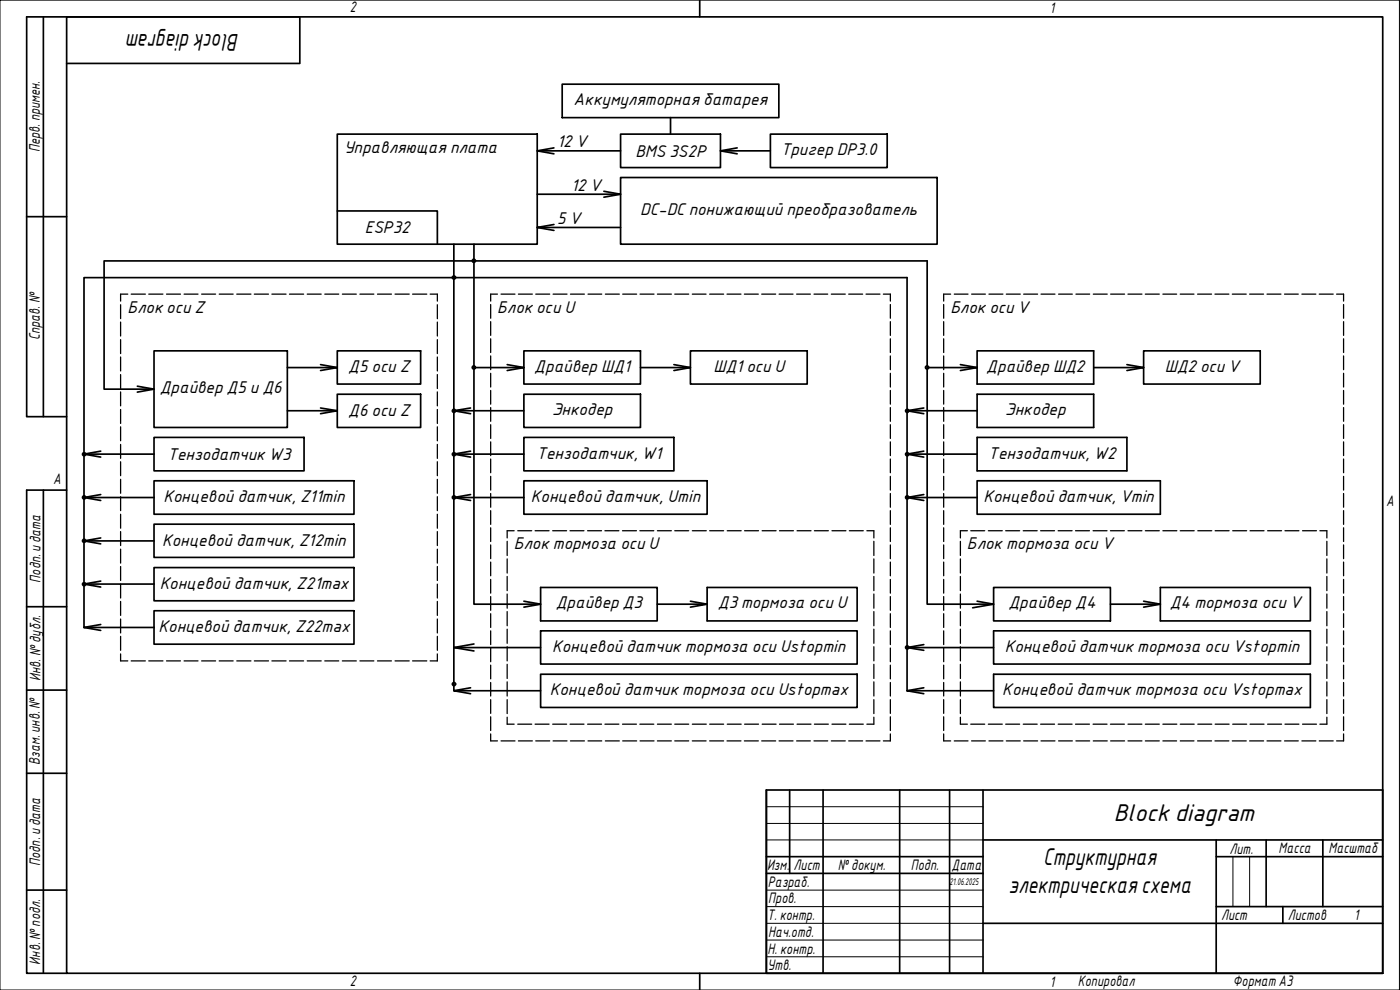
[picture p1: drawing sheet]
<svg xmlns="http://www.w3.org/2000/svg" width="420mm" height="297mm" viewBox="0 0 420 297" stroke-linecap="round" stroke-linejoin="round" font-family="sans-serif">
<path d="M20 5.1h395v286.9h-395zM210 0v5.1M210 292v5" fill="none" stroke="#000" stroke-width=".51"/>
<path d="M0 0h420v297h-420z" fill="none" stroke="#000" stroke-width=".3"/>
<g fill="none" stroke="#000" stroke-width=".51">
<path d="M230 237h185v55h-185zM237 237v25.1M247 237v55M270 237v55M285 237v55M295 237v55M230 257h65M295 252h120M365 257h50M365 252v40M380 252v20M397 252v20"/>
<path d="M230 262.1h65M295 277h120M365 272h50M385 272v5"/>
</g>
<path d="M230 242h65M230 247.1h65M230 252h65M370 257v15M375 257v15M230 267.1h65M230 272h65M230 277h65M230 282.1h65M230 287.1h65" fill="none" stroke="#000" stroke-width=".3"/>
<g fill="none" stroke="#000" stroke-width=".51">
<path d="M13 5.1v119.9M20 19h70v-13.9h-82v119.9h12M168.7 25.3h65v10h-65zM201.2 35.3v4.9M101.2 40.2h60v33.1h-60zM161.2 45.3h25M161.2 58.3h25M166.2 44.4l-5 .9 5 .9M181.2 57.4l5 .9-5 .9M186.2 40.2h30v10.1h-30zM186.2 53.3h95v20h-95zM216.2 45.3h15"/>
<path d="M221.2 44.4l-5 .9 5 .9M231.2 40.2h35.1v10.1h-35.1zM8 65h12M101.2 63.3h30.1v10M136.2 73.3v133.9h26M142.2 73.3v108h20M161.2 68.2h25M166.2 67.4l-5 .8 5 .9M41.2 115.9l5 .9-5 .9M46.2 116.8h-15v-38.5h247.1v103h19.9M46.2 105.3h40v23h-40zM86.2 110.3h15"/>
<path d="M96.2 109.4l5 .9-5 .9M101.2 118.3h25v10h-25zM101.2 105.3h25v9.9h-25zM142.2 110.3h15M152.2 109.4l5 .9-5 .9M157.2 118.3h35v10h-35zM157.2 105.3h35v9.9h-35zM192.2 110.3h15M202.2 109.4l5 .9-5 .9M207.2 105.3h35.1v9.9h-35.1zM278.3 110.3h14.9M288.2 109.4l5 .9-5 .9"/>
<path d="M293.2 105.3h35v9.9h-35zM293.2 118.3h35v10h-35zM328.2 110.3h15M338.2 109.4l5 .9-5 .9M343.2 105.3h35v9.9h-35zM25.2 136.3h21M30.2 135.4l-5 .9 5 .8M46.2 131.2h45v10.1h-45zM86.2 123.2h15M96.2 122.4l5 .8-5 .9M136.2 136.3h21M136.2 123.2h21"/>
<path d="M141.2 135.4l-5 .9 5 .8M141.2 122.4l-5 .8 5 .9M157.2 131.2h45v10.1h-45zM272.2 136.3h21M272.2 123.2h21M277.2 122.4l-5 .8 5 .9M277.2 135.4l-5 .9 5 .8M293.2 131.2h45v10.1h-45zM13 147.1v144.9M20 147.1h-12v144.9h12M25.2 149.3l5 .9M25.2 149.3h21"/>
<path d="M30.2 148.4l-5 .9M46.2 157.3h60v9.9h-60zM46.2 144.3h60v10h-60zM136.2 149.3h21M141.2 148.4l-5 .9 5 .9M157.2 144.3h55v10h-55zM272.2 149.3h21M277.2 148.4l-5 .9 5 .9M293.2 144.3h55v10h-55zM25.2 162.3l5 .9M25.2 175.2l5 .9M25.2 162.3h21"/>
<path d="M25.2 175.2h21M30.2 174.4l-5 .8M30.2 161.4l-5 .9M46.2 170.3h60v10h-60zM162.2 176.3h35v10h-35zM212.2 176.3h45v10h-45zM298.2 176.3h35v10h-35zM348.2 176.3h45.1v10h-45.1zM8 182h12M30.2 187.4l-5 .9 5 .9M46.2 188.3h-21v-105h247v123.9h26M46.2 183.2h60v10.1h-60z"/>
<path d="M136.2 194.3h26M136.2 194.3l6 1M142.2 193.2l-6 1.1M157.2 180.4l5 .9-5 .9M162.2 189.3h95v9.9h-95zM197.2 181.3h15l-5 .9M207.2 180.4l5 .9M272.2 194.3h26M277.2 193.4l-5 .9 5 .8M293.2 180.4l5 .9-6.3 1.1M298.2 189.3h95.1v9.9h-95.1zM333.2 181.3h15"/>
<path d="M343.2 180.4l5 .9-5 .9M8 207.1h12M141.2 206.4l-5 .8 5 .9M162.2 202.3h95v10h-95zM277.2 206.4l-5 .8 5 .9M298.2 202.3h95.1v10h-95.1zM8 232h12M8 267.1h12"/>
<circle cx="142.2" cy="78.2" r=".48"/>
<circle cx="136.2" cy="83.3" r=".48"/>
<circle cx="142.2" cy="110.3" r=".48"/>
<circle cx="278.2" cy="110.3" r=".48"/>
<circle cx="25.2" cy="136.3" r=".48"/>
<circle cx="136.2" cy="123.3" r=".48"/>
<circle cx="136.2" cy="136.3" r=".48"/>
<circle cx="272.3" cy="123.3" r=".48"/>
<circle cx="272.3" cy="136.3" r=".48"/>
<circle cx="25.2" cy="149.2" r=".48"/>
<circle cx="136.2" cy="149.2" r=".48"/>
<circle cx="272.3" cy="149.2" r=".48"/>
<circle cx="25.2" cy="175.3" r=".48"/>
<circle cx="25.2" cy="162.3" r=".48"/>
<circle cx="272.3" cy="194.3" r=".48"/>
<circle cx="136.2" cy="205.2" r=".48"/>
</g>
<g fill="none" stroke="#000" stroke-width=".38">
<path d="M36.2 91.4v4.2M36.2 96.6v4.2M38.4 88.3h-2.2v2M39.4 88.3h4.2M44.6 88.3h4.3M50 88.3h4.2M55.2 88.3h4.2M60.5 88.3h4.2M65.8 88.3h4.2M71.1 88.3h4.2M76.3 88.3h4.3M81.6 88.3h4.3"/>
<path d="M86.9 88.3h4.2M92.2 88.3h4.2M97.5 88.3h4.2M102.7 88.3h4.2M108 88.3h4.2M113.3 88.3h4.2M118.6 88.3h4.2M123.8 88.3h4.3M129.1 88.3h2.2v2M131.3 91.4v4.2M131.3 96.6v4.2M147.3 91.4v4.1"/>
<path d="M147.3 96.5v4.1M149.3 88.3h-2v2M150.4 88.3h4.2M155.6 88.3h4.2M160.8 88.3h4.2M166 88.3h4.2M171.2 88.3h4.2M176.5 88.3h4.1M181.7 88.3h4.2M186.9 88.3h4.2M192.1 88.3h4.2M197.3 88.3h4.2"/>
<path d="M202.5 88.3h4.2M207.8 88.3h4.1M213 88.3h4.2M218.2 88.3h4.2M223.4 88.3h4.2M228.6 88.3h4.2M233.8 88.3h4.2M239.1 88.3h4.1M244.3 88.3h4.1M249.5 88.3h4.2M254.7 88.3h4.2M259.9 88.3h4.2"/>
<path d="M265.1 88.3h2.1v2M267.2 91.4v4.1M267.2 96.5v4.1M283.2 91.4v4.1M283.2 96.5v4.1M285.3 88.3h-2.1v2M286.4 88.3h4.1M291.6 88.3h4.1M296.8 88.3h4.2M302 88.3h4.2M307.2 88.3h4.2M312.4 88.3h4.2"/>
<path d="M317.7 88.3h4.1M322.9 88.3h4.1M328.1 88.3h4.2M333.3 88.3h4.2M338.5 88.3h4.2M343.7 88.3h4.2M349 88.3h4.1M354.2 88.3h4.1M359.4 88.3h4.2M364.6 88.3h4.2M369.8 88.3h4.2M375 88.3h4.2"/>
<path d="M380.2 88.3h4.2M385.5 88.3h4.1M390.7 88.3h4.2M395.9 88.3h4.2M401.1 88.3h2.1v2M403.2 91.4v4.1M403.2 96.5v4.1M36.2 101.9v4.2M36.2 107.1v4.2M36.2 112.4v4.2M36.2 117.6v4.2M131.3 101.9v4.2"/>
<path d="M131.3 107.1v4.2M131.3 112.4v4.2M131.3 117.6v4.2M147.3 101.6v4.2M147.3 106.8v4.1M147.3 112v4.1M147.3 117.1v4.2M267.2 101.6v4.2M267.2 106.8v4.1M267.2 112v4.1M267.2 117.1v4.2M283.2 101.6v4.2"/>
<path d="M283.2 106.8v4.1M283.2 112v4.1M283.2 117.1v4.2M403.2 101.6v4.2M403.2 106.8v4.1M403.2 112v4.1M403.2 117.1v4.2M36.2 122.9v4.1M36.2 128.1v4.2M36.2 133.3v4.2M36.2 138.5v4.2M131.3 122.9v4.1"/>
<path d="M131.3 128.1v4.2M131.3 133.3v4.2M131.3 138.5v4.2M147.3 122.3v4.1M147.3 127.4v4.2M147.3 132.6v4.1M147.3 137.7v4.1M267.2 122.3v4.1M267.2 127.4v4.2M267.2 132.6v4.1M267.2 137.7v4.1M283.2 122.3v4.1"/>
<path d="M283.2 127.4v4.2M283.2 132.6v4.1M283.2 137.7v4.1M403.2 122.3v4.1M403.2 127.4v4.2M403.2 132.6v4.1M403.2 137.7v4.1M36.2 143.8v4.2M36.2 149v4.2M36.2 154.3v4.2M36.2 159.5v4.2M131.3 143.8v4.2"/>
<path d="M131.3 149v4.2M131.3 154.3v4.2M131.3 159.5v4.2M147.3 142.9v4.2M147.3 148.1v4.1M147.3 153.2v4.1M147.3 158.4v4.1M154.3 159.2h-2.1v2.2M155.4 159.2h4.2M160.6 159.2h4.2M165.9 159.2h4.2M171.1 159.2h4.2"/>
<path d="M176.3 159.2h4.2M181.5 159.2h4.2M186.8 159.2h4.2M192 159.2h4.2M197.3 159.2h4.2M202.5 159.2h4.2M207.8 159.2h4.2M213 159.2h4.2M218.2 159.2h4.2M223.5 159.2h4.1M228.7 159.2h4.2M233.9 159.2h4.2"/>
<path d="M239.2 159.2h4.2M244.4 159.2h4.2M249.7 159.2h4.2M254.9 159.2h4.2M260.2 159.2h2.1v2.2M267.2 142.9v4.2M267.2 148.1v4.1M267.2 153.2v4.1M267.2 158.4v4.1M283.2 142.9v4.2M283.2 148.1v4.1M283.2 153.2v4.1"/>
<path d="M283.2 158.4v4.1M290.3 159.2h-2.1v2.2M291.3 159.2h4.2M296.6 159.2h4.2M301.8 159.2h4.2M307.1 159.2h4.2M312.3 159.2h4.2M317.6 159.2h4.2M322.8 159.2h4.2M328 159.2h4.2M333.2 159.2h4.2M338.5 159.2h4.2"/>
<path d="M343.7 159.2h4.2M349 159.2h4.2M354.2 159.2h4.2M359.5 159.2h4.2M364.7 159.2h4.2M370 159.2h4.1M375.2 159.2h4.1M380.4 159.2h4.2M385.6 159.2h4.2M390.9 159.2h4.2M396.1 159.2h2.1v2.2M403.2 142.9v4.2"/>
<path d="M403.2 148.1v4.1M403.2 153.2v4.1M403.2 158.4v4.1M36.2 164.8v4.2M36.2 170v4.2M36.2 175.2v4.2M131.3 164.8v4.2M131.3 170v4.2M131.3 175.2v4.2M147.3 163.5v4.1M147.3 168.6v4.2M147.3 173.8v4.2"/>
<path d="M147.3 179v4.1M152.2 162.4v4.3M152.2 167.7v4.2M152.2 173v4.2M152.2 178.2v4.3M262.3 162.4v4.3M262.3 167.7v4.2M262.3 173v4.2M262.3 178.2v4.3M267.2 163.5v4.1M267.2 168.6v4.2M267.2 173.8v4.2"/>
<path d="M267.2 179v4.1M283.2 163.5v4.1M283.2 168.6v4.2M283.2 173.8v4.2M283.2 179v4.1M288.2 162.4v4.3M288.2 167.7v4.2M288.2 173v4.2M288.2 178.2v4.3M398.2 162.4v4.3M398.2 167.7v4.2M398.2 173v4.2"/>
<path d="M398.2 178.2v4.3M403.2 163.5v4.1M403.2 168.6v4.2M403.2 173.8v4.2M403.2 179v4.1M36.2 180.5v4.1M36.2 185.7v4.2M36.2 190.9v4.2M36.2 196.2v2.1h2.2M39.4 198.3h4.2M44.6 198.3h4.3M50 198.3h4.2"/>
<path d="M55.2 198.3h4.2M60.5 198.3h4.2M65.8 198.3h4.2M71.1 198.3h4.2M76.3 198.3h4.3M81.6 198.3h4.3M86.9 198.3h4.2M92.2 198.3h4.2M97.5 198.3h4.2M102.7 198.3h4.2M108 198.3h4.2M113.3 198.3h4.2"/>
<path d="M118.6 198.3h4.2M123.8 198.3h4.3M131.3 196.2v2.1h-2.2M131.3 180.5v4.1M131.3 185.7v4.2M131.3 190.9v4.2M147.3 184.1v4.2M147.3 189.3v4.1M147.3 194.4v4.2M147.3 199.6v4.1M152.2 183.5v4.3M152.2 188.8v4.2"/>
<path d="M152.2 194v4.3M152.2 199.3v4.3M262.3 183.5v4.3M262.3 188.8v4.2M262.3 194v4.3M262.3 199.3v4.3M267.2 184.1v4.2M267.2 189.3v4.1M267.2 194.4v4.2M267.2 199.6v4.1M283.2 184.1v4.2M283.2 189.3v4.1"/>
<path d="M283.2 194.4v4.2M283.2 199.6v4.1M288.2 183.5v4.3M288.2 188.8v4.2M288.2 194v4.3M288.2 199.3v4.3M398.2 183.5v4.3M398.2 188.8v4.2M398.2 194v4.3M398.2 199.3v4.3M403.2 184.1v4.2M403.2 189.3v4.1"/>
<path d="M403.2 194.4v4.2M403.2 199.6v4.1M147.3 204.8v4M147.3 209.9v4.1M147.3 215.1v4.1M152.2 215.2v2.1h2.1M152.2 204.6v4.2M152.2 209.9v4.2M155.4 217.3h4.2M160.6 217.3h4.2M165.9 217.3h4.2M171.1 217.3h4.2"/>
<path d="M176.3 217.3h4.2M181.5 217.3h4.2M186.8 217.3h4.2M192 217.3h4.2M197.3 217.3h4.2M202.5 217.3h4.2M207.8 217.3h4.2M213 217.3h4.2M218.2 217.3h4.2M223.5 217.3h4.1M228.7 217.3h4.2M233.9 217.3h4.2"/>
<path d="M239.2 217.3h4.2M244.4 217.3h4.2M249.7 217.3h4.2M254.9 217.3h4.2M262.3 215.2v2.1h-2.1M262.3 204.6v4.2M262.3 209.9v4.2M267.2 204.8v4M267.2 209.9v4.1M267.2 215.1v4.1M283.2 204.8v4M283.2 209.9v4.1"/>
<path d="M283.2 215.1v4.1M288.2 215.2v2.1h2.1M288.2 204.6v4.2M288.2 209.9v4.2M291.3 217.3h4.2M296.6 217.3h4.2M301.8 217.3h4.2M307.1 217.3h4.2M312.3 217.3h4.2M317.6 217.3h4.2M322.8 217.3h4.2M328 217.3h4.2"/>
<path d="M333.2 217.3h4.2M338.5 217.3h4.2M343.7 217.3h4.2M349 217.3h4.2M354.2 217.3h4.2M359.5 217.3h4.2M364.7 217.3h4.2M370 217.3h4.1M375.2 217.3h4.1M380.4 217.3h4.2M385.6 217.3h4.2M390.9 217.3h4.2"/>
<path d="M398.2 215.2v2.1h-2.1M398.2 204.6v4.2M398.2 209.9v4.2M403.2 204.8v4M403.2 209.9v4.1M403.2 215.1v4.1M147.3 220.2v2.1h2M150.4 222.3h4.2M155.6 222.3h4.2M160.8 222.3h4.2M166 222.3h4.2M171.2 222.3h4.2"/>
<path d="M176.5 222.3h4.1M181.7 222.3h4.2M186.9 222.3h4.2M192.1 222.3h4.2M197.3 222.3h4.2M202.5 222.3h4.2M207.8 222.3h4.1M213 222.3h4.2M218.2 222.3h4.2M223.4 222.3h4.2M228.6 222.3h4.2M233.8 222.3h4.2"/>
<path d="M239.1 222.3h4.1M244.3 222.3h4.1M249.5 222.3h4.2M254.7 222.3h4.2M259.9 222.3h4.2M267.2 220.2v2.1h-2.1M283.2 220.2v2.1h2.1M286.4 222.3h4.1M291.6 222.3h4.1M296.8 222.3h4.2M302 222.3h4.2M307.2 222.3h4.2"/>
<path d="M312.4 222.3h4.2M317.7 222.3h4.1M322.9 222.3h4.1M328.1 222.3h4.2M333.3 222.3h4.2M338.5 222.3h4.2M343.7 222.3h4.2M349 222.3h4.1M354.2 222.3h4.1M359.4 222.3h4.2M364.6 222.3h4.2M369.8 222.3h4.2"/>
<path d="M375 222.3h4.2M380.2 222.3h4.2M385.5 222.3h4.1M390.7 222.3h4.2M395.9 222.3h4.2M403.2 220.2v2.1h-2.1"/>
</g>
<g font-size="7">
<text x="71.8" y="10.3" transform="rotate(180 71.8 10.3)">Blockdiagram</text>
<text x="334.3" y="246.2">Block diagram</text>
<text x="313.1" y="259.6">Структурная</text>
<text x="302.6" y="268">электрическаясхема</text>
</g>
<g font-size="4.9">
<text x="172.1" y="31.5">Аккумуляторная батарея</text>
<text x="103.3" y="45.8">Управляющая плата</text>
<text x="167.2" y="44.2">12 V</text>
<text x="190.7" y="47">BMS 3S2P</text>
<text x="234.4" y="46.5">Тригер DP3.0</text>
<text x="171.4" y="57.3">12 V</text>
<text x="192.1" y="64.5">DC-DCпонижающий преобразователь</text>
<text x="109.5" y="70">ESP32</text>
<text x="167.2" y="67.3">5 V</text>
<text x="38.2" y="93.8">Блок оси Z</text>
<text x="149.2" y="93.8">Блок оси U</text>
<text x="285.2" y="93.8">Блок оси V</text>
<text x="104.5" y="111.7">Д5 оси Z</text>
<text x="160.3" y="111.5">Драйвер ШД1</text>
<text x="214.1" y="111.7">ШД1оси U</text>
<text x="296" y="111.5">Драйвер ШД2</text>
<text x="349.6" y="111.7">ШД2 оси V</text>
<text x="47.9" y="118">Драйвер Д5 и Д6</text>
<text x="104.5" y="124.8">Д6 оси Z</text>
<text x="165.7" y="124.5">Энкодер</text>
<text x="301.7" y="124.5">Энкодер</text>
<text x="161" y="137.7">Тензодатчик, W1</text>
<text x="296.6" y="137.7">Тензодатчик, W2</text>
<text x="50.3" y="138">Тензодатчик W3</text>
<text x="49" y="150.7">Концевой датчик, Z11min</text>
<text x="159.3" y="150.7">Концевой датчик, Umin</text>
<text x="295.1" y="150.7">Концевой датчик, Vmin</text>
<text x="48.6" y="163.7">Концевой датчик, Z12min</text>
<text x="154.2" y="164.8">Блок тормоза оси U</text>
<text x="290.2" y="164.8">Блок тормоза оси V</text>
<text x="47.9" y="176.6">Концевой датчик, Z21max</text>
<text x="166.8" y="182.5">Драйвер Д3</text>
<text x="215.5" y="182.5">Д3 тормоза оси U</text>
<text x="302.6" y="182.5">Драйвер Д4</text>
<text x="351.1" y="182.5">Д4 тормоза оси V</text>
<text x="47.6" y="189.7">Концевой датчик, Z22max</text>
<text x="165.7" y="195.5">Концевой датчик тормоза оси Ustopmin</text>
<text x="301.6" y="195.5">Концевой датчик тормоза оси Vstopmin</text>
<text x="165" y="208.5">Концевой датчик тормоза оси Ustopmax</text>
<text x="300.8" y="208.5">Концевой датчик тормоза оси Vstopmax</text>
</g>
<g font-size="4.4">
<text x="105" y="3.7">2</text>
<text x="315" y="3.8">1</text>
<text x="11.9" y="45.6" transform="rotate(-90 11.9 45.6)">Перв. примен.</text>
<text x="12" y="102.2" transform="rotate(-90 12 102.2)">Справ. №</text>
<text x="16" y="145.2">A</text>
<text x="416" y="151.7">A</text>
<text x="12.2" y="174.8" transform="rotate(-90 12.2 174.8)">Подп. идата</text>
<text x="12.2" y="204.3" transform="rotate(-90 12.2 204.3)">Инв. №дубл.</text>
<text x="12" y="229.5" transform="rotate(-90 12 229.5)">Взам. инв. №</text>
<text x="369" y="256.1">Лит.</text>
<text x="383.7" y="256.1">Масса</text>
<text x="398.7" y="256.1">Масштаб</text>
<text x="12.1" y="259.8" transform="rotate(-90 12.1 259.8)">Подп. идата</text>
<text x="230.2" y="261.1">Изм.</text>
<text x="238.2" y="261.1">Лист</text>
<text x="251.5" y="261">№докум.</text>
<text x="273.4" y="261.2">Подп.</text>
<text x="285.6" y="261.2">Дата</text>
<text x="230.4" y="266.1">Разраб.</text>
<text x="230.6" y="271.1">Пров.</text>
<text x="230.3" y="276.1">Т. контр.</text>
<text x="230.5" y="281.1">Нач.отд.</text>
<text x="366.5" y="276.1">Лист</text>
<text x="386.5" y="276.1">Листов</text>
<text x="406.4" y="276">1</text>
<text x="230.4" y="286.1">Н. контр.</text>
<text x="12.1" y="289.4" transform="rotate(-90 12.1 289.4)">Инв. №подл.</text>
<text x="230.3" y="291.1">Утв.</text>
<text x="105" y="295.9">2</text>
<text x="315" y="296.1">1</text>
<text x="323.5" y="295.8">Копировал</text>
<text x="370" y="295.8">Формат А3</text>
</g>
<text font-size="2.8" x="285" y="265.5">21.06.2025</text>
</svg>
